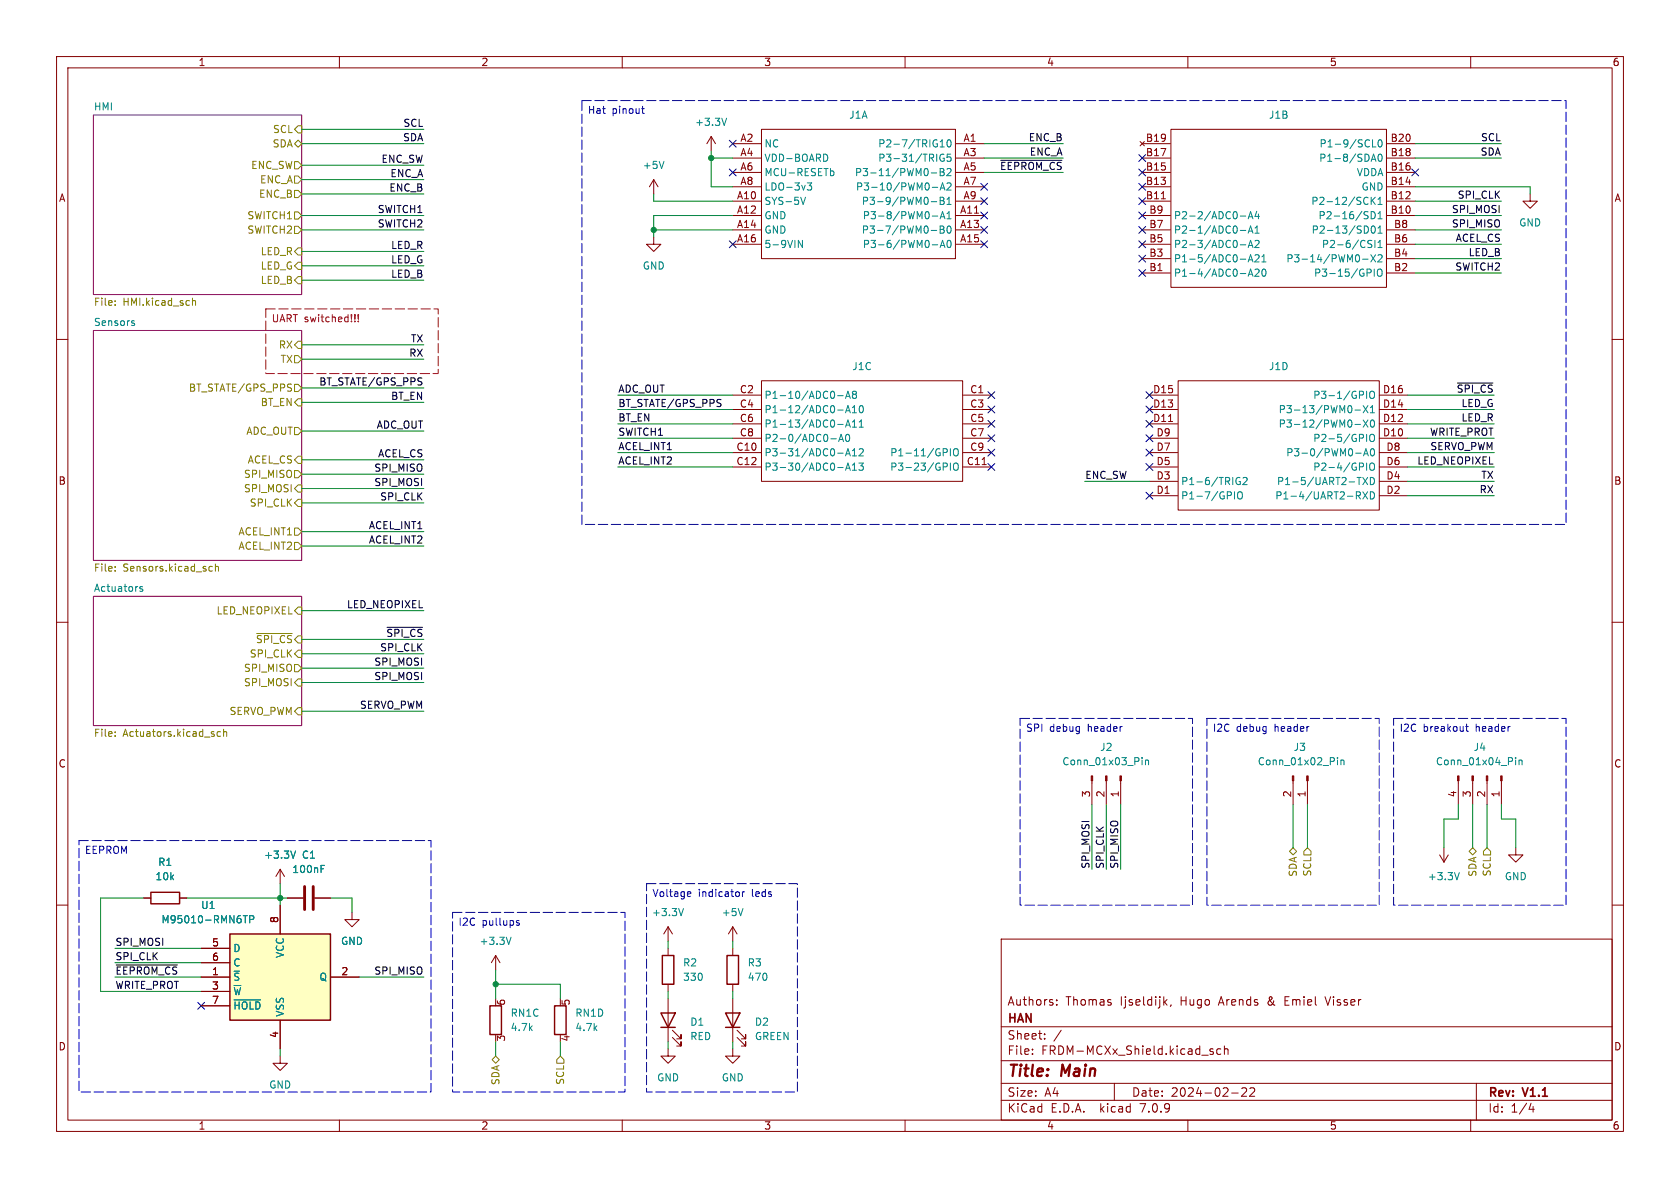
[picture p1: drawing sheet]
<svg xmlns="http://www.w3.org/2000/svg" width="297mm" height="210mm" viewBox="0 0 297 210" stroke-linecap="round" stroke-linejoin="round" font-family="sans-serif">
<g fill="none" stroke="#840000" stroke-width=".18">
<path d="M10 10h277v190h-277zM12 12h273v186h-273zM60 10v2M110 10v2M160 10v2M210 10v2M260 10v2M115.6 31.8l-.8 1.2M115.6 31.8v2.5M115.6 31.8l.7 1.2M125.7 24.1l-.7 1.3M125.7 24.1v2.6"/>
<path d="M125.7 24.1l.8 1.3M129.5 38.1h5M129.5 35.6h5M129.5 33h5M129.5 30.5h5M129.5 27.9h5M129.5 25.4h5M134.6 22.9h34.3v22.8h-34.3zM169 38.1h5M169 35.6h5M169 33h5M169 30.5h5"/>
<path d="M169 27.9h5M169 25.4h5M201.5 25l.8 .8M201.9 38.1h5M201.9 35.6h5M201.9 33h5M201.9 30.5h5M201.9 27.9h5M201.9 25.4h5M202.3 25l-.8 .8M205.3 35.1h.7M207 22.9h38.1v27.9h-38.1z"/>
<path d="M245.2 38.1h5M245.2 35.6h5M245.2 33h5M245.2 30.5h5M245.2 27.9h5M245.2 25.4h5M270.5 34.3v1.3h1.3l-1.3 1.2-1.3-1.2h1.3M10 60h2M115.6 41.9v1.3h1.2l-1.2 1.3-1.3-1.3h1.3M129.5 43.2h5M129.5 40.6h5M169 43.2h5"/>
<path d="M169 40.6h5M201.9 48.3h5M201.9 45.7h5M201.9 43.2h5M201.9 40.6h5M245.2 48.3h5M245.2 45.7h5M245.2 43.2h5M245.2 40.6h5M285 60h2M129.5 77.5h5M129.5 74.9h5"/>
<path d="M129.5 72.4h5M129.5 69.9h5M134.6 67.3h35.6v17.8h-35.6zM170.3 77.5h5M170.3 74.9h5M170.3 72.4h5M170.3 69.9h5M203.2 77.5h5M203.2 74.9h5M203.2 72.4h5M203.2 69.9h5M206.6 74.5h.7"/>
<path d="M208.3 67.3h35.5v22.9h-35.5zM243.8 77.5h5M243.8 74.9h5M243.8 72.4h5M243.8 69.9h5M129.5 82.6h5M129.5 80h5M170.3 82.6h5M170.3 80h5M173.6 82.1h.8M203.2 87.6h5M203.2 85.1h5"/>
<path d="M203.2 82.6h5M203.2 80h5M243.8 87.6h5M243.8 85.1h5M243.8 82.6h5M243.8 80h5M10 110h2M285 110h2M193 138v4.2M195.6 138v4.2M198.1 138v4.2M228.6 138v4.2"/>
<path d="M231.1 138v4.2M257.8 138v4.2M260.3 138v4.2M262.9 138v4.2M265.4 138v4.2M10 160h2M25.4 158.8h1.3M31.7 158.8h1.3M49.5 153.7v2.5M49.5 153.7l-.7 1.2M49.5 153.7l.8 1.2M50.8 158.8h2.8"/>
<path d="M55.6 158.8h2.8M254.5 151.1l.8 1.3M255.3 149.9v2.5M256 151.1l-.7 1.3M268 149.9v1.2h1.2l-1.2 1.3-1.3-1.3h1.3M285 160h2M35.6 172.7h5M35.6 175.3h5M35.6 167.6h5M35.6 170.2h5M35.6 177.8h5M49.5 160v5.1"/>
<path d="M58.4 172.7h5.1M62.2 161.3v1.3h1.3l-1.3 1.2-1.2-1.2h1.2M87.6 168.9v2.6M87.6 176.5v1.3M87.6 168.9l-.7 1.3M87.6 168.9l.8 1.3M99.1 176.5v1.3M118.1 163.8l-.8 1.3M118.1 163.8v2.6M118.1 167.6v1.3M118.1 174v1.3M118.1 176.5v7.7"/>
<path d="M118.1 163.8l.8 1.3M129.5 163.8l-.7 1.3M129.5 163.8v2.6M129.5 167.6v1.3M129.5 174v1.3M129.5 176.5v7.7M129.5 163.8l.8 1.3M177 166h108v32h-108zM186.8 177.6v.1M186.8 176.8v.1M205.9 177.1l.4 .6M206.3 176.7l-.6 .6"/>
<path d="M207 177.6l-.1 .3M234.2 176.2l.5 1.5M49.5 186.7v1.3h1.3l-1.3 1.2-1.2-1.2h1.2M49.5 180.3v5.1M60 198v2M87.6 182.9v1.3M99.1 182.9v1.3M110 198v2M118.1 185.4v1.3h1.3l-1.3 1.3-1.3-1.3h1.3M118.9 183.4l1.5 1.5v-.7v.7h-.8M118.9 182.1l1.5 1.5v-.7v.7h-.8M129.5 185.4v1.3h1.3l-1.3 1.3-1.2-1.3h1.2"/>
<path d="M130.3 183.4l1.5 1.5v-.7v.7h-.7M130.3 182.1l1.5 1.5v-.7v.7h-.7M160 198v2M177 194.5h108M177 191.5h108M177 187.5h108M177 181.5h108M182.5 186.3v.1M182.5 185.5v.1M184.7 183.6v.1M184.7 182.8v.1M187.6 182.1l-1.3 2"/>
<path d="M197 191.5v3M210 198v2M213.9 185.7l.6 .4-.2 .3-.4-.1M214.5 185.5l-.4-.1-.2 .2M215.8 185.5l-.4-.1-.3 .3v.4l.1 .2h.6M216.5 185.5l.2-.1 .3 .1 .1 .9M216.5 184.9v1.5M217.7 193.2h1.2M219.5 192.4l.6-.1 .2 .1 .1 .3-.9 1.1h.9M221 192.4l.5-.1 .2 .1 .1 .3-.9 1.1h.9M260 198v2M261 191.5v6.5"/>
<path d="M270.7 195l-.4 1.1h.9M271 195.6v1"/>
</g>
<g fill="#fff" stroke="#fff" stroke-width=".18">
<path d="M16.5 58.4h36.8v40.7h-36.8z"/>
<path d="M16.5 20.3h36.8v31.8h-36.8z"/>
<path d="M16.5 105.4h36.8v22.9h-36.8z"/>
</g>
<path d="M16.5 20.3h36.8v31.8h-36.8zM16.5 58.4h36.8v40.7h-36.8zM16.5 105.4h36.8v22.9h-36.8z" fill="none" stroke="#840084" stroke-width=".18"/>
<g fill="none" stroke="#848400" stroke-width=".18">
<path d="M52.1 25.4l.6-.6 .6 .6-.6 .6zM52.1 28.6h.6l.6 .6-.6 .6h-.6zM52.1 33.7h.6l.6 .6-.6 .6h-.6zM52.1 31.1h.6l.6 .7-.6 .6h-.6zM52.1 37.5h.6l.6 .6-.6 .6h-.6zM52.7 22.2h.6v1.3h-.6l-.6-.6zM20.4 53.2v.1M20.4 53.9v.1M34 52.7v1.3M34 53.3l.2-.2 .3 .1 .1 .8M52.1 40h.6l.6 .6-.6 .7h-.6zM52.7 48.9h.6v1.3h-.6l-.6-.7z"/>
<path d="M52.7 46.4h.6v1.2h-.6l-.6-.6zM52.7 43.8h.6v1.3h-.6l-.6-.6zM51.4 67.9l.1 .1M51.5 68.7v.3M52.1 75.6h.6l.6 .6-.6 .6h-.6zM52.1 62.9h.6l.6 .6-.6 .6h-.6zM52.1 67.9h.6l.6 .7-.6 .6h-.6zM52.7 60.3h.6v1.3h-.6l-.6-.6zM52.7 70.5h.6v1.3h-.6l-.6-.7zM38.1 99.7v1.3M52.1 95.9h.6l.6 .6-.6 .7h-.6zM52.1 93.3h.6l.6 .7-.6 .6h-.6z"/>
<path d="M52.1 83.2h.6l.6 .6-.6 .7h-.6zM52.7 80.6h.6v1.3h-.6l-.6-.6zM52.7 85.7h.6v1.3h-.6l-.6-.6zM52.7 88.3h.6v1.2h-.6l-.6-.6zM20.4 100.8v.2M20.4 100.2v.1M37.1 100.9h.4M37.1 100.2h.4M38.1 100.2l.2-.1 .3 .1v.8M45.4 112h6.3M52.1 117.5h.6l.6 .6-.6 .6h-.6zM52.7 107.3h.6v1.3h-.6l-.6-.6z"/>
<path d="M52.7 114.9h.6v1.3h-.6l-.6-.6zM20.4 129.4v.1M20.4 130.1v.1M39 129.4l-.4-.1-.2 .3 .1 .5h.5M39.5 129.5l.2-.2 .3 .1 .1 .8M39.5 128.9v1.3M52.7 120h.6v1.3h-.6l-.6-.6zM52.7 125.1h.6v1.3h-.6l-.6-.7zM228 150.5l.6-.6 .6 .6-.6 .6zM231.1 149.9l.7 .6v.6h-1.3v-.6zM259.7 150.5l.6-.6 .7 .6-.7 .6zM262.9 149.9l.6 .6v.6h-1.2v-.6z"/>
<path d="M87 187.3l.6-.6 .7 .6-.7 .7zM99.1 186.7l.6 .6v.7h-1.3v-.7z"/>
</g>
<g fill="none" stroke="#008484" stroke-width=".18">
<path d="M117.4 28.5l-.4 1.3M128.5 20.9l-.5 1.3M141.6 34.9l.4 1.2 .4-1.2M142.7 32.3h.8l-.4 .5 .3 .1v.6l-.1 .1-.6-.1M146.1 27.3l.2 .5-.2 .7M146.9 30.2l.4 .1 .1 .2v.4l-.5 .2M164.6 30.6h1M164.6 35.7h1M164.8 38.2h1M164.8 33.1h1M166.2 34.9h.4l.3 .2-.3 .4 .3 .1v.3l-.2 .2h-.5zM166.2 26h.7"/>
<path d="M166.2 39.9h.4l.3 .3-.3 .4 .3 .1v.3l-.2 .2h-.5zM166.2 25.1l.4-.4v1.3M166.2 38.7l.4-1.3 .5 1.3M166.2 29.8h.4l.3 .2-.3 .4 .3 .1v.3l-.2 .3h-.5zM166.2 30.4h.4M166.2 33.6l.4-1.3 .5 1.3M166.2 35.5h.4M166.3 38.3h.6M166.3 33.2h.6M166.9 27.3a.59 .59 0 0 0-.8 .6 .59 .59 0 0 0 .8 .6v-.5h-.2M167.4 38.7h.7M167.4 36.1h.7"/>
<path d="M167.4 29.9l.5-.1 .2 .4-.7 .9h.7M167.4 32.5l.5-.2 .2 .4-.7 .9h.7M167.4 35.2l.4-.3v1.2M167.4 37.8l.4-.4v1.3M167.5 24.8l.2-.1a.68 .68 0 0 1 .5 .6 .68 .68 0 0 1-.5 .7l-.2-.1-.1-.4zM168.1 27.2h-.6l-.1 .7 .2-.2 .4 .1 .1 .2v.4l-.2 .1-.5-.1M219.3 38.2h.9M220.7 38.7l.4-1.3 .4 1.3M220.8 38.3h.6M222.2 37.3l-.3 1h.8M222.5 37.8v.9M241.8 34.9l.1 .1"/>
<path d="M241.9 36l-.1 .1M242.4 34.9v1.2M242.4 37.4a.64 .64 0 0 1 .7 .6 .64 .64 0 0 1-.7 .7zM242.4 28.5l.4-1.3 .5 1.3M242.5 28.2h.6M242.6 35.4l.5 .7M242.6 24.7v1.3h.7M243.1 34.9l-.7 .7M243.6 37.8l.4-.4v1.3M243.6 38.7h.7M243.6 35.2l.4-.3v1.2M243.6 36.1h.7"/>
<path d="M243.7 27.4l.2-.2a.68 .68 0 0 1 .5 .7 .68 .68 0 0 1-.5 .6l-.2-.1-.1-.4zM243.7 24.8l.2-.1a.68 .68 0 0 1 .5 .6 .68 .68 0 0 1-.5 .7l-.2-.1-.1-.4zM23.4 57.1l.3 .1 .1 .2-.2 .1h-.2M23.4 56.7l.3 .1M141.9 42.5v1.3l-.8-1.3v1.3M164.6 40.7h1M164.8 43.3h1M166.2 40.6h.4M166.2 43.8l.4-1.3 .5 1.3M166.3 43.4h.6M167.5 42.6l.2-.1a.68 .68 0 0 1 .5 .6 .68 .68 0 0 1-.5 .7l-.2-.2-.1-.3zM167.5 40.1l.2-.2a.68 .68 0 0 1 .5 .7 .68 .68 0 0 1-.5 .6l-.2-.1-.1-.4z"/>
<path d="M219.3 43.3h.9M219.3 40.7h.9M220.7 48.8l.4-1.2 .4 1.2M220.7 46.3l.4-1.3 .4 1.3M220.7 43.8l.4-1.3 .4 1.3M220.7 41.2l.4-1.3 .4 1.3M220.8 48.5h.6M220.8 45.9h.6M220.8 43.4h.6M220.8 40.9h.6M221.9 47.7l.5-.1 .2 .3-.8 .9h.8M221.9 42.6l.5-.1 .2 .4-.8 .9h.8"/>
<path d="M221.9 45.2l.5-.2 .2 .4-.8 .9h.8M221.9 41.2h.7M221.9 40.3l.3-.4v1.3M223.1 45.4l.3-.4v1.3M223.1 46.3h.7M223.3 47.6h.1a.68 .68 0 0 1 .4 .6 .68 .68 0 0 1-.4 .6 .84 .84 0 0 1-.1-1.2zM240.9 45.8h1M241.7 40l.2 .5-.2 .7M241.9 42.6h.6M241.9 43l.5 .2 .1 .2-.1 .3-.4 .1M242.3 47.7v.4M242.3 45l.9 1.3"/>
<path d="M242.5 40.1l.2-.2a.68 .68 0 0 1 .4 .7 .68 .68 0 0 1-.4 .6l-.2-.1-.1-.4zM242.9 47.6v1.2M243.1 42.5v1.3M243.2 45l-.9 1.3M243.6 47.8l.2-.2a.43 .43 0 0 1 .5 .4v.4a.42 .42 0 0 1-.4 .5 .42 .42 0 0 1-.4-.5zM243.6 40.3l.4-.4v1.3M243.6 42.9l.4-.4v1.3M243.6 45.2l.5-.2 .2 .4-.7 .9h.7M243.6 43.8h.7M243.6 41.2h.7M146.9 77.6h.9M148.1 75h1"/>
<path d="M148.1 69.9h1M148.3 78l.4-1.2 .4 1.2M148.4 77.7h.6M149.5 70.4l.4-1.2 .4 1.2M149.5 73l.4-1.3 .4 1.3M149.5 75.5l.4-1.3 .4 1.3M149.6 76.9l.2-.1a.68 .68 0 0 1 .4 .6 .68 .68 0 0 1-.4 .6l-.2-.1-.1-.3zM149.6 70.1h.6M149.6 72.6h.6M149.6 75.1h.6M150.7 75.5h.7M150.7 73h.7"/>
<path d="M150.7 72.1l.4-.4v1.3M150.7 74.6l.4-.4v1.3M150.7 79.7l.4-.4v1.3M150.9 69.7l-.2-.2 .2-.3h.3l.2 .2-.2 .3M150.9 69.7l-.2 .2 .1 .4 .1 .1h.4l.1-.2v-.3l-.2-.2M150.9 69.7h.3M151.9 75.5h.7M151.9 79.4l.5-.1 .2 .4-.8 .9h.8M151.9 74.6l.4-.4v1.3M152 71.8l.2-.1a.68 .68 0 0 1 .4 .6 .68 .68 0 0 1-.4 .7l-.2-.2-.1-.3zM167.4 79.4v.5M168 79.3v1.3"/>
<path d="M168.6 79.5l.3-.2a.43 .43 0 0 1 .5 .4v.5a.42 .42 0 0 1-.4 .4 .42 .42 0 0 1-.4-.4zM239.5 75h1M239.5 72.5h1M241 74.2l.8 1.3M241 71.7l.8 1.3M241.6 69.2v1.2M241.6 76.8v1.2M241.8 74.2l-.8 1.3M241.8 71.7l-.8 1.3M242.2 77l.2-.2a.43 .43 0 0 1 .6 .4v.4a.42 .42 0 0 1-.4 .5 .42 .42 0 0 1-.5-.5zM242.2 69.3l.2-.1a.43 .43 0 0 1 .6 .4v.4a.42 .42 0 0 1-.4 .4 .42 .42 0 0 1-.5-.4zM242.3 72.1l.3-.4v1.3"/>
<path d="M242.3 73h.7M242.4 74.3l.2-.1a.68 .68 0 0 1 .4 .7 .68 .68 0 0 1-.4 .6 .84 .84 0 0 1-.2-1.2zM242.4 79.4l.2-.1a.68 .68 0 0 1 .4 .7 .68 .68 0 0 1-.4 .6 .84 .84 0 0 1-.2-1.2zM149.5 80.6l.4-1.3 .4 1.3M149.5 83.1l.4-1.2 .4 1.2M149.6 80.2h.6M149.6 82.8h.6M150.7 83.1h.7M150.7 80.6h.7M150.7 82.2l.4-.3v1.2M151.8 81.9h.8l-.4 .4 .4 .2v.5l-.2 .1-.6-.1M167.4 82v.4"/>
<path d="M168 81.9v1.2M168.6 82l.3-.1a.43 .43 0 0 1 .5 .4v.4a.42 .42 0 0 1-.4 .4 .42 .42 0 0 1-.4-.4zM218.2 86.9v1.3M218.8 87.1l.3-.2a.43 .43 0 0 1 .5 .5v.4a.42 .42 0 0 1-.4 .4 .42 .42 0 0 1-.4-.4zM219 85.1h.3l-.1 .5-.3 .1-.3-.2M219.2 84.5l-.3-.1-.3 .2M219.8 84.5l.4-.1 .3 .4-.8 .9h.8M239.7 80.1h.9M239.8 86.9h.5l.2 .3-.1 .3-.6 .1M239.9 84.4h.7M240.1 87.6l.4 .6M240.9 86.9l.9 1.3"/>
<path d="M240.9 84.4l.9 1.3M241.1 80.6l.4-1.3 .4 1.3M241.2 80.2h.6M241.6 81.9v1.2M241.8 86.9l-.9 1.3M241.8 84.4l-.9 1.3M242.2 82l.2-.1a.43 .43 0 0 1 .6 .4v.4a.42 .42 0 0 1-.4 .4 .42 .42 0 0 1-.5-.4zM242.3 86.9a.64 .64 0 0 1 .7 .7 .64 .64 0 0 1-.7 .6zM242.3 84.4a.64 .64 0 0 1 .7 .6 .64 .64 0 0 1-.7 .7zM25.2 103.7h-.3l-.2 .2 .1 .2 .4 .1v.3h-.5M201.9 133.9v.2M201.9 134.4v.8"/>
<path d="M202.5 134.5l.2-.1h.3v.8M202.5 134.4v.8M236.5 133.9v.2M236.5 134.4v.8M237.1 134.5l.1-.1h.3l.1 .8M237.1 134.4v.8M267.9 133.9v.2M267.9 134.4v.8M268.5 134.4v.8M268.5 134.5l.2-.1h.3l.1 .8M52.3 150.4l-.5 1.3M56.8 153.6h.4"/>
<path d="M56.8 153h.6M258 154.2l-.4 1.3M41.4 176.8h4.7M43 161.9h.7M43.4 161.9v1.2M44.1 162.5h.7l.1-.2-.1-.3-.7-.1v1.2M90.4 165.7l-.5 1.2M120.8 160.6l-.4 1.3M131.4 160.6l-.5 1.3"/>
</g>
<path d="M26.7 157.7h5v2.1h-5zM40.6 165.1h17.8v15.2h-17.8zM86.6 177.8h2v5.1h-2zM98 177.8h2.1v5.1h-2.1zM116.8 179.1h2.6l-1.3 2.5zM117.1 168.9h2v5.1h-2zM128.3 179.1h2.5l-1.3 2.5zM128.5 168.9h2.1v5.1h-2.1zM116.8 181.6h2.6M128.3 181.6h2.5" fill="none" stroke="#840000" stroke-width=".25"/>
<path d="M40.6 165.1h17.8v15.2h-17.8z" fill="#ffffc2" stroke="#ffffc2" stroke-width=".18"/>
<g fill="#840000" stroke="#840000" stroke-width=".18">
<path d="M257.7 137.2h.2v.8h-.2z"/>
<path d="M260.2 137.2h.3v.8h-.3z"/>
<path d="M262.8 137.2h.2v.8h-.2z"/>
<path d="M265.3 137.2h.3v.8h-.3z"/>
<path d="M192.9 137.2h.3v.8h-.3z"/>
<path d="M195.5 137.2h.2v.8h-.2z"/>
<path d="M198 137.2h.2v.8h-.2z"/>
<path d="M228.5 137.2h.2v.8h-.2z"/>
<path d="M231 137.2h.3v.8h-.3z"/>
</g>
<path d="M53.8 156.7v4.1M55.4 156.7v4.1" fill="none" stroke="#840000" stroke-width=".51"/>
<path d="M176.9 28.3h10.8M74.4 66.8l.2 .1M74.5 67.6v.3M127.3 70.6l.2 .1M127.4 71.4v.4M257.7 67.7h6.2M68.4 110.9h6.3M20.5 170.6h10.9" fill="none" stroke="#000" stroke-width=".18"/>
<path d="M102.9 17.8h174v74.9h-174zM180.3 127h30.5v33h-30.5zM213.4 127h30.4v33h-30.4zM246.4 127h30.5v33h-30.5zM14 148.6h62.2v44.4h-62.2zM114.3 156.2h26.7v36.8h-26.7zM80 161.3h30.5v31.7h-30.5z" fill="none" stroke="#0000c2" stroke-width=".18" stroke-dasharray="1.7 .6"/>
<path d="M113.4 19.2h.5M113.6 18.8v1.1l.3 .2M259.1 128.4h.5M259.3 128v1.1l.3 .2M121.7 157.6l.4 .1v.2l-.6 .2M122.1 158.4l-.4 .1M131.3 157.6v.9M131.6 157.6l-.3 .3M91.3 163.1l.5 .1v.2l-.2 .2-.3-.1M91.3 162.8h.5" fill="none" stroke="#0000c2" stroke-width=".18"/>
<path d="M47 54.6h30.5v11.4h-30.5z" fill="none" stroke="#f00" stroke-width=".18" stroke-dasharray="1.7 .6"/>
<path d="M62.7 56.8v.1M62.7 55.6v.8M63.3 56.8v.1M63.3 55.6v.8" fill="none" stroke="#f00" stroke-width=".18"/>
<g fill="none" stroke="#008400" stroke-width=".18">
<path d="M53.3 25.4h21.6M53.3 38.1h21.6M53.3 22.9h21.6M53.3 31.8h21.6M53.3 34.3h21.6M53.3 29.2h21.6M115.6 34.3v1.3h13.9M125.7 26.7v6.3h3.8M125.7 27.9h3.8M129.5 38.1h-13.9v3.8M174 25.4h14M174 27.9h14"/>
<path d="M174 30.5h14M250.2 25.4h15.2M250.2 33h20.3v1.3M250.2 38.1h15.2M250.2 35.6h15.2M250.2 27.9h15.2M53.3 40.6h21.6M53.3 49.5h21.6M53.3 44.5h21.6M53.3 47h21.6M115.6 40.6h13.9M250.2 40.6h15.2"/>
<path d="M250.2 43.2h15.2M250.2 48.3h15.2M250.2 45.7h15.2M53.3 63.5h21.6M53.3 61h21.6M53.3 68.6h21.6M53.3 76.2h21.6M53.3 71.1h21.6M109.2 72.4h20.3M109.2 69.9h20.3M109.2 77.5h20.3M109.2 74.9h20.3"/>
<path d="M248.8 72.4h15.4M248.8 69.9h15.4M248.8 77.5h15.4M248.8 74.9h15.4M53.3 81.3h21.6M53.3 86.4h21.6M53.3 83.8h21.6M53.3 88.9h21.6M53.3 96.5h21.6M53.3 94h21.6M109.2 82.6h20.3M109.2 80h20.3"/>
<path d="M191.8 85.1h11.4M248.8 87.6h15.4M248.8 85.1h15.4M248.8 82.6h15.4M248.8 80h15.4M53.3 115.6h21.6M53.3 113h21.6M53.3 118.1h21.6M53.3 108h21.6M53.3 120.7h21.6M53.3 125.7h21.6M25.4 158.8h-7.6v16.5h17.8"/>
<path d="M33 158.8h17.8M49.5 156.2v3.8M58.4 158.8h3.8v2.5M193 142.2v11.5M195.6 142.2v11.5M198.1 142.2v11.5M228.6 142.2v7.7M231.1 142.2v7.7M257.8 142.2v2.6h-2.5v5.1M260.3 142.2v7.7M262.9 142.2v7.7M265.4 142.2v2.6h2.6v5.1"/>
<path d="M20.3 172.7h15.3M20.3 167.6h15.3M20.3 170.2h15.3M63.5 172.7h11.4M87.6 171.5v5M87.6 174h11.5v2.5M118.1 166.4v1.2M118.1 175.3v1.2M129.5 166.4v1.2M129.5 175.3v1.2M49.5 185.4v1.3M87.6 184.2v2.5"/>
<path d="M99.1 184.2v2.5M118.1 184.2v1.2M129.5 184.2v1.2"/>
</g>
<g fill="none" stroke="#000084" stroke-width=".18">
<path d="M128.9 24.8l1.2 1.2M128.9 29.9l1.2 1.2M130.1 24.8l-1.2 1.2M130.1 29.9l-1.2 1.2M173.4 32.4l1.2 1.2M173.4 35l1.2 1.2M173.4 37.5l1.2 1.2M174.6 32.4l-1.2 1.2M174.6 35l-1.2 1.2M174.6 37.5l-1.2 1.2M201.3 27.3l1.2 1.2M201.3 29.9l1.2 1.2"/>
<path d="M201.3 37.5l1.2 1.2M201.3 35l1.2 1.2M201.3 32.4l1.2 1.2M202.5 27.3l-1.2 1.2M202.5 29.9l-1.2 1.2M202.5 37.5l-1.2 1.2M202.5 35l-1.2 1.2M202.5 32.4l-1.2 1.2M249.6 29.9l1.2 1.2M250.8 29.9l-1.2 1.2M128.9 42.6l1.2 1.2M130.1 42.6l-1.2 1.2"/>
<path d="M173.4 40l1.2 1.2M173.4 42.6l1.2 1.2M174.6 40l-1.2 1.2M174.6 42.6l-1.2 1.2M201.3 40l1.2 1.2M201.3 45.1l1.2 1.2M201.3 42.6l1.2 1.2M201.3 47.7l1.2 1.2M202.5 40l-1.2 1.2M202.5 45.1l-1.2 1.2M202.5 42.6l-1.2 1.2M202.5 47.7l-1.2 1.2"/>
<path d="M174.7 69.2l1.2 1.3M174.7 76.9l1.2 1.2M174.7 71.8l1.2 1.2M174.7 74.3l1.2 1.2M174.7 79.4l1.2 1.2M175.9 69.2l-1.2 1.3M175.9 74.3l-1.2 1.2M175.9 76.9l-1.2 1.2M175.9 71.8l-1.2 1.2M175.9 79.4l-1.2 1.2M202.6 69.2l1.2 1.3M202.6 76.9l1.2 1.2"/>
<path d="M202.6 79.4l1.2 1.2M202.6 71.8l1.2 1.2M202.6 74.3l1.2 1.2M203.8 69.2l-1.2 1.3M203.8 76.9l-1.2 1.2M203.8 79.4l-1.2 1.2M203.8 71.8l-1.2 1.2M203.8 74.3l-1.2 1.2M174.7 81.9l1.2 1.3M175.9 81.9l-1.2 1.3M202.6 81.9l1.2 1.3M202.6 87l1.2 1.2"/>
<path d="M203.8 81.9l-1.2 1.3M203.8 87l-1.2 1.2M35 177.2l1.2 1.2M36.2 177.2l-1.2 1.2"/>
</g>
<g fill="#008400" stroke="#008400" stroke-width=".18">
<circle cx="115.6" cy="40.6" r=".46"/>
<circle cx="125.7" cy="27.9" r=".46"/>
<circle cx="49.5" cy="158.8" r=".46"/>
<circle cx="87.6" cy="174" r=".46"/>
</g>
<g font-size="2.8" fill="#840000">
<text x="178" y="190.9">Title:</text>
<text x="187.7" y="190.9">Main</text>
</g>
<g font-size="2.1" fill="#840000">
<text x="178" y="178">Authors:</text>
<text x="188.4" y="178">Thomas</text>
<text x="198.1" y="178">Ijseldijk,</text>
<text x="208.8" y="178">Hugo</text>
<text x="215.8" y="178">Arends</text>
<text x="224.5" y="178">&amp;</text>
<text x="227.7" y="178">Emiel</text>
<text x="235.1" y="178">Visser</text>
<text x="178" y="184">Sheet:</text>
<text x="178" y="181.2">HAN</text>
<text x="178" y="186.7">File:</text>
<text x="184.1" y="186.7">FRDM-MCXx_Shield.kicad_sch</text>
<text x="178" y="196.9">KiCad</text>
<text x="178" y="194.1">Size:</text>
<text x="184.7" y="194.1">A4</text>
<text x="185.7" y="196.9">E.D.A.</text>
<text x="194.6" y="196.9">kicad</text>
<text x="200" y="194.1">Date:</text>
<text x="201.8" y="196.9">7.0.9</text>
<text x="207" y="194.1">2024-02-22</text>
<text x="263" y="194.3">Rev:</text>
<text x="263" y="196.9">Id:</text>
<text x="267.1" y="196.9">1/4</text>
<text x="269.4" y="194.3">V1.1</text>
</g>
<g font-size="1.8" fill="#840000">
<text x="35" y="11.9">1</text>
<text x="85" y="11.9">2</text>
<text x="135" y="11.9">3</text>
<text x="185" y="11.9">4</text>
<text x="235" y="11.9">5</text>
<text x="285" y="11.9">6</text>
<text x="130.8" y="25.1">A2</text>
<text x="130.8" y="27.7">A4</text>
<text x="170.2" y="25.1">A1</text>
<text x="170.2" y="27.7">A3</text>
<text x="202.5" y="27.7">B17</text>
<text x="202.5" y="25.1">B19</text>
<text x="245.7" y="27.7">B18</text>
<text x="245.7" y="25.1">B20</text>
<text x="10.3" y="35.9">A</text>
<text x="130.2" y="35.3">A10</text>
<text x="130.8" y="30.2">A6</text>
<text x="130.8" y="32.8">A8</text>
<text x="170.2" y="30.2">A5</text>
<text x="170.2" y="32.8">A7</text>
<text x="170.2" y="35.3">A9</text>
<text x="202.5" y="35.3">B11</text>
<text x="202.5" y="32.8">B13</text>
<text x="202.5" y="30.2">B15</text>
<text x="245.7" y="35.3">B12</text>
<text x="245.7" y="32.8">B14</text>
<text x="245.7" y="30.2">B16</text>
<text x="285.3" y="35.9">A</text>
<text x="130.2" y="37.8">A12</text>
<text x="130.2" y="40.4">A14</text>
<text x="169.6" y="37.8">A11</text>
<text x="169.6" y="40.4">A13</text>
<text x="203.1" y="40.4">B7</text>
<text x="203.1" y="37.8">B9</text>
<text x="245.7" y="37.8">B10</text>
<text x="246.3" y="40.4">B8</text>
<text x="130.2" y="42.9">A16</text>
<text x="169.6" y="42.9">A15</text>
<text x="203.1" y="45.5">B3</text>
<text x="203.1" y="42.9">B5</text>
<text x="246.3" y="45.5">B4</text>
<text x="246.3" y="42.9">B6</text>
<text x="203.1" y="48">B1</text>
<text x="246.3" y="48">B2</text>
<text x="130.7" y="69.6">C2</text>
<text x="171.4" y="69.6">C1</text>
<text x="203.8" y="69.6">D15</text>
<text x="244.4" y="69.6">D16</text>
<text x="130.7" y="72.1">C4</text>
<text x="130.7" y="74.7">C6</text>
<text x="130.7" y="77.2">C8</text>
<text x="171.4" y="72.1">C3</text>
<text x="171.4" y="74.7">C5</text>
<text x="171.4" y="77.2">C7</text>
<text x="203.8" y="74.7">D11</text>
<text x="203.8" y="72.1">D13</text>
<text x="204.4" y="77.2">D9</text>
<text x="244.4" y="77.2">D10</text>
<text x="244.4" y="74.7">D12</text>
<text x="244.4" y="72.1">D14</text>
<text x="130.1" y="79.8">C10</text>
<text x="130.1" y="82.3">C12</text>
<text x="170.8" y="82.3">C11</text>
<text x="171.4" y="79.8">C9</text>
<text x="204.4" y="82.3">D5</text>
<text x="204.4" y="79.8">D7</text>
<text x="245" y="82.3">D6</text>
<text x="245" y="79.8">D8</text>
<text x="10.3" y="85.9">B</text>
<text x="204.4" y="87.4">D1</text>
<text x="204.4" y="84.8">D3</text>
<text x="245" y="87.4">D2</text>
<text x="245" y="84.8">D4</text>
<text x="285.3" y="85.9">B</text>
<text x="10.3" y="135.9">C</text>
<text x="285.3" y="135.9">C</text>
<text x="192.8" y="141" transform="rotate(-90 192.8 141)">3</text>
<text x="195.3" y="141" transform="rotate(-90 195.3 141)">2</text>
<text x="197.9" y="141" transform="rotate(-90 197.9 141)">1</text>
<text x="228.3" y="141" transform="rotate(-90 228.3 141)">2</text>
<text x="230.9" y="141" transform="rotate(-90 230.9 141)">1</text>
<text x="257.6" y="141" transform="rotate(-90 257.6 141)">4</text>
<text x="260.1" y="141" transform="rotate(-90 260.1 141)">3</text>
<text x="262.6" y="141" transform="rotate(-90 262.6 141)">2</text>
<text x="265.2" y="141" transform="rotate(-90 265.2 141)">1</text>
<text x="37.4" y="167.4">5</text>
<text x="49.3" y="163.3" transform="rotate(-90 49.3 163.3)">8</text>
<text x="37.4" y="172.5">1</text>
<text x="37.4" y="169.9">6</text>
<text x="60.3" y="172.5">2</text>
<text x="37.4" y="175">3</text>
<text x="37.4" y="177.5">7</text>
<text x="89.6" y="177.9" transform="rotate(-90 89.6 177.9)">6</text>
<text x="101" y="177.9" transform="rotate(-90 101 177.9)">5</text>
<text x="10.3" y="185.9">D</text>
<text x="49.3" y="183.6" transform="rotate(-90 49.3 183.6)">4</text>
<text x="89.6" y="184.2" transform="rotate(-90 89.6 184.2)">3</text>
<text x="101" y="184.2" transform="rotate(-90 101 184.2)">4</text>
<text x="285.3" y="185.9">D</text>
<text x="35" y="199.9">1</text>
<text x="85" y="199.9">2</text>
<text x="135" y="199.9">3</text>
<text x="185" y="199.9">4</text>
<text x="235" y="199.9">5</text>
<text x="285" y="199.9">6</text>
</g>
<g font-size="1.8" fill="#008484">
<text x="16.5" y="19.6">HMI</text>
<text x="122.8" y="22.5">+3.3V</text>
<text x="150" y="21.2">J1A</text>
<text x="224.2" y="21.2">J1B</text>
<text x="135" y="26.3">NC</text>
<text x="135" y="28.8">VDD-BOARD</text>
<text x="155.2" y="26.3">P2-7/TRIG10</text>
<text x="155.2" y="28.8">P3-31/TRIG5</text>
<text x="233.1" y="28.8">P1-8/SDA0</text>
<text x="233.2" y="26.3">P1-9/SCL0</text>
<text x="113.5" y="30.1">+5V</text>
<text x="135" y="31.3">MCU-RESETb</text>
<text x="135" y="33.9">LDO-3v3</text>
<text x="151" y="31.3">P3-11/PWM0-B2</text>
<text x="151.2" y="33.9">P3-10/PWM0-A2</text>
<text x="239.8" y="31.3">VDDA</text>
<text x="240.6" y="33.9">GND</text>
<text x="135" y="36.4">SYS-5V</text>
<text x="135" y="39">GND</text>
<text x="135" y="41.5">GND</text>
<text x="152.3" y="41.5">P3-7/PWM0-B0</text>
<text x="152.3" y="36.4">P3-9/PWM0-B1</text>
<text x="152.4" y="39">P3-8/PWM0-A1</text>
<text x="207.4" y="41.5">P2-1/ADC0-A1</text>
<text x="207.4" y="39">P2-2/ADC0-A4</text>
<text x="231.7" y="36.4">P2-12/SCK1</text>
<text x="231.8" y="41.5">P2-13/SD01</text>
<text x="233" y="39">P2-16/SD1</text>
<text x="268.5" y="40.2">GND</text>
<text x="113.5" y="47.9">GND</text>
<text x="135" y="44">5-9VIN</text>
<text x="152.4" y="44">P3-6/PWM0-A0</text>
<text x="207.4" y="46.6">P1-5/ADC0-A21</text>
<text x="207.4" y="44">P2-3/ADC0-A2</text>
<text x="227.3" y="46.6">P3-14/PWM0-X2</text>
<text x="233.6" y="44">P2-6/CSI1</text>
<text x="207.4" y="49.1">P1-4/ADC0-A20</text>
<text x="232.2" y="49.1">P3-15/GPIO</text>
<text x="16.5" y="57.7">Sensors</text>
<text x="150.6" y="65.6">J1C</text>
<text x="224.2" y="65.6">J1D</text>
<text x="135" y="70.7">P1-10/ADC0-A8</text>
<text x="232.1" y="70.7">P3-1/GPIO</text>
<text x="135" y="73.3">P1-12/ADC0-A10</text>
<text x="135" y="75.8">P1-13/ADC0-A11</text>
<text x="226" y="75.8">P3-12/PWM0-X0</text>
<text x="226" y="73.3">P3-13/PWM0-X1</text>
<text x="135" y="80.9">P3-31/ADC0-A12</text>
<text x="135" y="83.4">P3-30/ADC0-A13</text>
<text x="135" y="78.3">P2-0/ADC0-A0</text>
<text x="157.3" y="83.4">P3-23/GPIO</text>
<text x="157.3" y="80.9">P1-11/GPIO</text>
<text x="227.3" y="80.9">P3-0/PWM0-A0</text>
<text x="232.1" y="78.3">P2-5/GPIO</text>
<text x="232.1" y="83.4">P2-4/GPIO</text>
<text x="208.7" y="88.5">P1-7/GPIO</text>
<text x="208.7" y="86">P1-6/TRIG2</text>
<text x="225.3" y="88.5">P1-4/UART2-RXD</text>
<text x="225.7" y="86">P1-5/UART2-TXD</text>
<text x="16.5" y="104.7">Actuators</text>
<text x="187.7" y="135.5">Conn_01x03_Pin</text>
<text x="194.4" y="132.9">J2</text>
<text x="222.3" y="135.5">Conn_01x02_Pin</text>
<text x="228.6" y="132.9">J3</text>
<text x="253.7" y="135.5">Conn_01x04_Pin</text>
<text x="260.4" y="132.9">J4</text>
<text x="27.4" y="155.8">10k</text>
<text x="27.9" y="153.3">R1</text>
<text x="46.6" y="152">+3.3V</text>
<text x="51.6" y="154.5">100nF</text>
<text x="53.3" y="152">C1</text>
<text x="252.3" y="155.8">+3.3V</text>
<text x="265.9" y="155.8">GND</text>
<text x="35.5" y="160.9">U1</text>
<text x="28.4" y="163.4">M95010-RMN6TP</text>
<text x="60.2" y="167.2">GND</text>
<text x="84.7" y="167.2">+3.3V</text>
<text x="115.2" y="162.2">+3.3V</text>
<text x="127.5" y="162.2">+5V</text>
<text x="41.1" y="173.6">~{S}</text>
<text x="41.1" y="168.5">D</text>
<text x="41.1" y="171">C</text>
<text x="50.4" y="169.4" transform="rotate(-90 50.4 169.4)">VCC</text>
<text x="56.4" y="173.6">Q</text>
<text x="120.7" y="171">R2</text>
<text x="120.7" y="173.6">330</text>
<text x="132.1" y="171">R3</text>
<text x="132.1" y="173.6">470</text>
<text x="41.1" y="176.1">~{W}</text>
<text x="41.1" y="178.7">~{HOLD}</text>
<text x="50.4" y="179.8" transform="rotate(-90 50.4 179.8)">VSS</text>
<text x="90.2" y="179.9">RN1C</text>
<text x="101.6" y="179.9">RN1D</text>
<text x="90.2" y="182.5">4.7k</text>
<text x="101.6" y="182.5">4.7k</text>
<text x="121.9" y="181.5">D1</text>
<text x="121.9" y="184.1">RED</text>
<text x="133.4" y="181.5">D2</text>
<text x="133.4" y="184.1">GREEN</text>
<text x="116.1" y="191.4">GND</text>
<text x="127.5" y="191.4">GND</text>
<text x="47.5" y="192.6">GND</text>
</g>
<g font-size="1.8" fill="#848400">
<text x="48.2" y="23.7">SCL</text>
<text x="48.1" y="26.3">SDA</text>
<text x="44.3" y="30.1">ENC_SW</text>
<text x="45.7" y="35.2">ENC_B</text>
<text x="45.9" y="32.6">ENC_A</text>
<text x="43.6" y="41.5">SWITCH2</text>
<text x="43.6" y="39">SWITCH1</text>
<text x="46" y="47.9">LED_G</text>
<text x="46" y="45.3">LED_R</text>
<text x="46" y="50.4">LED_B</text>
<text x="16.5" y="54.4">File:</text>
<text x="21.7" y="54.4">HMI.kicad_sch</text>
<text x="49.2" y="61.8">RX</text>
<text x="49.5" y="64.4">TX</text>
<text x="33.3" y="69.4">BT_STATE/GPS_PPS</text>
<text x="46" y="72">BT_EN</text>
<text x="43.5" y="77.1">ADC_OUT</text>
<text x="43.7" y="82.1">ACEL_CS</text>
<text x="43" y="84.7">SPI_MISO</text>
<text x="43" y="87.2">SPI_MOSI</text>
<text x="44.1" y="89.8">SPI_CLK</text>
<text x="42.1" y="94.8">ACEL_INT1</text>
<text x="16.5" y="101.4">File:</text>
<text x="21.7" y="101.4">Sensors.kicad_sch</text>
<text x="42.1" y="97.4">ACEL_INT2</text>
<text x="38.2" y="108.8">LED_NEOPIXEL</text>
<text x="45.1" y="113.9">~{SPI_CS}</text>
<text x="43" y="119">SPI_MISO</text>
<text x="44.1" y="116.4">SPI_CLK</text>
<text x="43" y="121.5">SPI_MOSI</text>
<text x="16.5" y="130.6">File:</text>
<text x="21.7" y="130.6">Actuators.kicad_sch</text>
<text x="40.5" y="126.6">SERVO_PWM</text>
<text x="229.5" y="155.1" transform="rotate(-90 229.5 155.1)">SDA</text>
<text x="232" y="155" transform="rotate(-90 232 155)">SCL</text>
<text x="261.2" y="155.1" transform="rotate(-90 261.2 155.1)">SDA</text>
<text x="263.8" y="155" transform="rotate(-90 263.8 155)">SCL</text>
<text x="88.5" y="191.9" transform="rotate(-90 88.5 191.9)">SDA</text>
<text x="99.9" y="191.9" transform="rotate(-90 99.9 191.9)">SCL</text>
</g>
<g font-size="1.8">
<text x="71.2" y="22.5">SCL</text>
<text x="67.3" y="28.9">ENC_SW</text>
<text x="71.2" y="25.1">SDA</text>
<text x="181.8" y="25.1">ENC_B</text>
<text x="182" y="27.6">ENC_A</text>
<text x="261.7" y="27.6">SDA</text>
<text x="261.7" y="25.1">SCL</text>
<text x="68.7" y="33.9">ENC_B</text>
<text x="68.9" y="31.4">ENC_A</text>
<text x="176.7" y="30.1">~{EEPROM_CS}</text>
<text x="257.6" y="35.2">SPI_CLK</text>
<text x="66.7" y="37.8">SWITCH1</text>
<text x="66.7" y="40.3">SWITCH2</text>
<text x="256.6" y="40.3">SPI_MISO</text>
<text x="256.6" y="37.8">SPI_MOSI</text>
<text x="69" y="44.1">LED_R</text>
<text x="69" y="46.6">LED_G</text>
<text x="257.2" y="47.9">SWITCH2</text>
<text x="257.2" y="42.8">ACEL_CS</text>
<text x="259.5" y="45.4">LED_B</text>
<text x="69" y="49.2">LED_B</text>
<text x="72.2" y="63.2">RX</text>
<text x="72.5" y="60.6">TX</text>
<text x="56.3" y="68.2">BT_STATE/GPS_PPS</text>
<text x="69" y="70.8">BT_EN</text>
<text x="109.2" y="69.5">ADC_OUT</text>
<text x="257.4" y="69.5">~{SPI_CS}</text>
<text x="66.5" y="75.9">ADC_OUT</text>
<text x="109.2" y="72">BT_STATE/GPS_PPS</text>
<text x="109.2" y="74.6">BT_EN</text>
<text x="109.2" y="77.1">SWITCH1</text>
<text x="252.7" y="77.1">WRITE_PROT</text>
<text x="258.3" y="74.6">LED_R</text>
<text x="258.3" y="72">LED_G</text>
<text x="66.1" y="83.5">SPI_MISO</text>
<text x="66.7" y="80.9">ACEL_CS</text>
<text x="109.2" y="79.7">ACEL_INT1</text>
<text x="109.2" y="82.2">ACEL_INT2</text>
<text x="250.5" y="82.2">LED_NEOPIXEL</text>
<text x="252.8" y="79.7">SERVO_PWM</text>
<text x="66.1" y="86">SPI_MOSI</text>
<text x="67.1" y="88.6">SPI_CLK</text>
<text x="191.8" y="84.7">ENC_SW</text>
<text x="261.5" y="87.3">RX</text>
<text x="261.8" y="84.7">TX</text>
<text x="65.1" y="93.6">ACEL_INT1</text>
<text x="65.1" y="96.2">ACEL_INT2</text>
<text x="61.2" y="107.6">LED_NEOPIXEL</text>
<text x="68.2" y="112.7">~{SPI_CS}</text>
<text x="66.1" y="117.8">SPI_MOSI</text>
<text x="67.1" y="115.2">SPI_CLK</text>
<text x="63.5" y="125.4">SERVO_PWM</text>
<text x="66.1" y="120.3">SPI_MOSI</text>
<text x="192.7" y="153.7" transform="rotate(-90 192.7 153.7)">SPI_MOSI</text>
<text x="195.2" y="153.7" transform="rotate(-90 195.2 153.7)">SPI_CLK</text>
<text x="197.8" y="153.7" transform="rotate(-90 197.8 153.7)">SPI_MISO</text>
<text x="20.3" y="167.3">SPI_MOSI</text>
<text x="20.3" y="169.8">SPI_CLK</text>
<text x="20.3" y="172.4">~{EEPROM_CS}</text>
<text x="66.1" y="172.4">SPI_MISO</text>
<text x="20.3" y="174.9">WRITE_PROT</text>
</g>
<g font-size="1.8" fill="#0000c2">
<text x="103.8" y="20.5">Hat</text>
<text x="108.2" y="20.5">pinout</text>
<text x="181.3" y="129.7">SPI</text>
<text x="185.5" y="129.7">debug</text>
<text x="192.4" y="129.7">header</text>
<text x="214.3" y="129.7">I2C</text>
<text x="218.6" y="129.7">debug</text>
<text x="225.4" y="129.7">header</text>
<text x="247.3" y="129.7">I2C</text>
<text x="251.6" y="129.7">breakout</text>
<text x="261" y="129.7">header</text>
<text x="14.9" y="151.3">EEPROM</text>
<text x="115.3" y="158.9">Voltage</text>
<text x="123.4" y="158.9">indicator</text>
<text x="133" y="158.9">leds</text>
<text x="81" y="164">I2C</text>
<text x="85.2" y="164">pullups</text>
</g>
<text font-size="1.8" fill="#f00" x="47.9" y="57.3">UART switched!!!</text>
</svg>
